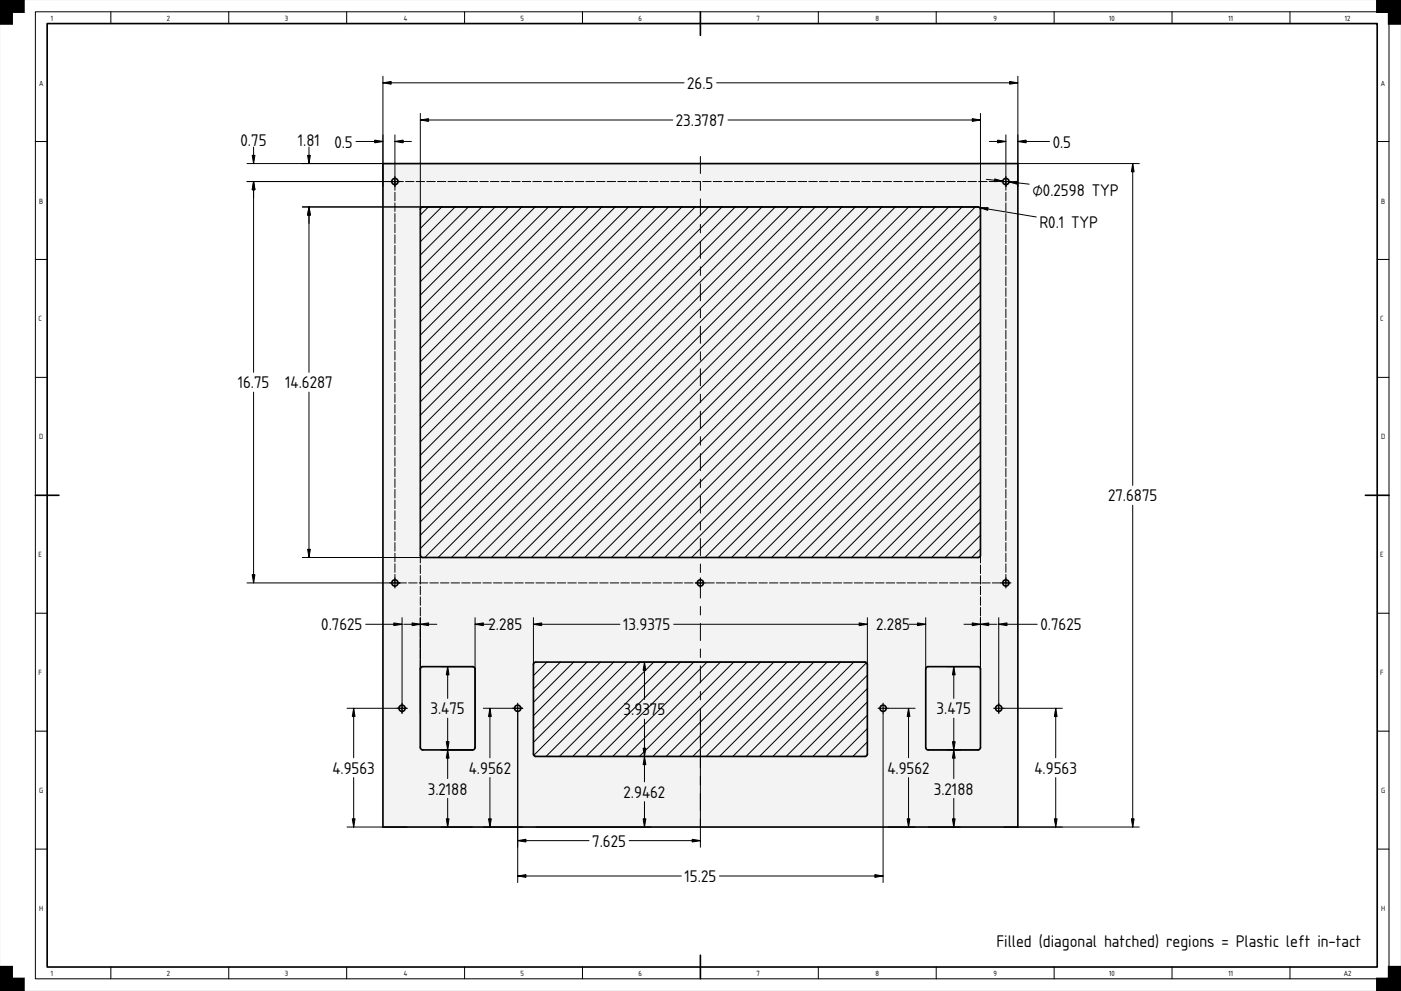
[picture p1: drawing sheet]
<svg xmlns="http://www.w3.org/2000/svg" width="594mm" height="420mm" viewBox="0 0 594 420" stroke-linecap="round" stroke-linejoin="round" font-family="sans-serif">
<g fill="#000">
<path d="M0 0h10v5h-5v5h-5zM584 0h10v10h-5v-5h-5zM0 410h5v5h5v5h-10zM584 415h5v-5h5v10h-10z"/>
<path d="M0 0h594v420h-594zM0 0v420h594v-420z"/>
<path d="M-.1 -.1h10.6v5.6h-5.5v-.5h.5v5.5h-5.6zM0 0h.5v10h-.5v-.5h5v.5h-.5v-5.5h5.5v.5h-.5v-5h.5v.5h-10z"/>
<path d="M584 0h.5v5h-.5v-.5h5.5v5.5h-.5v-.5h5v.5h-.5v-10h.5v.5h-10zM583.5 -.1h10.5v10.6h-5.5v-5.5h.5v.5h-5.5z"/>
<path d="M0 410h.5v10h-.5v-.5h10v.5h-.5v-5h.5v.5h-5.5v-5.5h.5v.5h-5zM-.1 409.5h5.6v5.5h-.5v-.5h5.5v5.5h-10.6z"/>
<path d="M588.5 409.5h5.5v10.5h-10.5v-5.5h5.5v.5h-.5zM584 415h.5v5h-.5v-.5h10v.5h-.5v-10h.5v.5h-5v-.5h.5v5.5h-5.5z"/>
</g>
<path d="M20 10h564v400h-564zM297 5v10M15 210h10M579 210h10M297 405v10" fill="none" stroke="#000" stroke-width=".7"/>
<g fill="none" stroke="#000" stroke-width=".42">
<path d="M15 5h574v410h-574zM47 5v5M97 5v5M147 5v5M197 5v5M247 5v5M347 5v5M397 5v5M447 5v5M497 5v5M547 5v5M15 60h5"/>
<path d="M584 60h5M15 110h5M584 110h5M15 160h5M584 160h5M15 260h5M584 260h5M15 310h5M584 310h5M15 360h5M584 360h5M47 410v5"/>
<path d="M97 410v5M147 410v5M197 410v5M247 410v5M347 410v5M397 410v5M447 410v5M497 410v5M547 410v5"/>
</g>
<g fill="#f1f3f5">
<path d="M162.4 69.3h269.2v281.3h-269.2z" fill-rule="evenodd"/>
<path d="M166.7 75.9a1.32 1.32 0 0 1 1.4-.1 1.32 1.32 0 0 1 .7 1.2h256.4a1.32 1.32 0 0 1 1.3-1.4 1.32 1.32 0 0 1 1.4 1.4 1.32 1.32 0 0 1-1.4 1.3v167.5a1.32 1.32 0 0 1 1.4 1.3 1.32 1.32 0 0 1-1.4 1.4 1.32 1.32 0 0 1-1.3-1.4h-126.9a1.32 1.32 0 0 1-1.3 1.4 1.32 1.32 0 0 1-1.3-1.4h-126.9a1.32 1.32 0 0 1-1.3 1.4 1.32 1.32 0 0 1-1.4-1.4 1.32 1.32 0 0 1 1.4-1.3v-167.5a1.32 1.32 0 0 1-1.3-.9 1.32 1.32 0 0 1 .5-1.5z" fill-rule="evenodd"/>
<path d="M167.5 78.3l.7-.3 .6-1h256.4l.6 1 .7 .3v167.5l-.7 .3-.6 1h-126.9a1.32 1.32 0 0 0-1.3-1.3 1.32 1.32 0 0 0-1.3 1.3h-126.9l-.3-.7-1-.6z" fill-rule="evenodd"/>
<path d="M178.5 88l.7-.3 235.9 .1 .7 1-.1 146.9-1 .7-235.8-.1-.7-.9v-146.6z" fill-rule="evenodd"/>
</g>
<g fill="none" stroke="#000" stroke-width=".42">
<path d="M181.7 87.7l-3.5 3.5M187.3 87.7l-9.1 9.1M193 87.7l-14.8 14.8M198.6 87.7l-20.4 20.4M204.3 87.7l-26.1 26.1M209.9 87.7l-31.7 31.8M215.6 87.7l-37.4 37.4M221.3 87.7l-43.1 43.1M226.9 87.7l-48.7 48.7M232.6 87.7l-54.4 54.4M238.2 87.7l-60 60M243.9 87.7l-65.7 65.7"/>
<path d="M249.5 87.7l-71.3 71.4M255.2 87.7l-77 77M260.9 87.7l-82.7 82.7M266.5 87.7l-88.3 88.3M272.2 87.7l-94 94M277.8 87.7l-99.6 99.6M283.5 87.7l-105.3 105.3M289.1 87.7l-110.9 111M294.8 87.7l-116.6 116.6M300.5 87.7l-122.3 122.3M306.1 87.7l-127.9 127.9M311.8 87.7l-133.6 133.6"/>
<path d="M317.4 87.7l-139.2 139.2M323.1 87.7l-144.9 144.9M328.7 87.7l-148.6 148.7M334.4 87.7l-148.6 148.7M340.1 87.7l-148.7 148.7M345.7 87.7l-148.6 148.7M351.4 87.7l-148.7 148.7M357 87.7l-148.6 148.7M362.7 87.7l-148.6 148.7M368.3 87.7l-148.6 148.7M374 87.7l-148.6 148.7M379.7 87.7l-148.7 148.7"/>
<path d="M385.3 87.7l-148.6 148.7M391 87.7l-148.7 148.7M396.6 87.7l-148.6 148.7M402.3 87.7l-148.6 148.7M407.9 87.7l-148.6 148.7M413.6 87.7l-148.6 148.7M415.8 96.9l-139.5 139.5M415.8 91.2l-145.2 145.2M415.8 119.5l-116.9 116.9M415.8 113.9l-122.5 122.5M415.8 108.2l-128.2 128.2M415.8 102.5l-133.9 133.9"/>
<path d="M415.8 136.5l-99.9 99.9M415.8 130.8l-105.6 105.6M415.8 125.2l-111.2 111.2M415.8 159.1l-77.3 77.3M415.8 153.5l-83 82.9M415.8 147.8l-88.6 88.6M415.8 142.1l-94.3 94.3M415.8 176.1l-60.3 60.3M415.8 170.4l-66 66M415.8 164.8l-71.6 71.6M415.8 198.7l-37.7 37.7M415.8 193.1l-43.4 43.3"/>
<path d="M415.8 187.4l-49 49M415.8 181.7l-54.7 54.7M415.8 215.7l-20.7 20.7M415.8 210l-26.4 26.4M415.8 204.4l-32 32M415.8 232.7l-3.8 3.7M415.8 227l-9.4 9.4M415.8 221.3l-15.1 15.1"/>
</g>
<path d="M226.5 281l.7-.3 140 .1 .6 .9-.1 38.4-.9 .6-140-.1-.6-.9v-38z" fill-rule="evenodd" fill="#f1f3f5"/>
<g fill="none" stroke="#000" stroke-width=".42">
<path d="M231.9 280.7l-5.7 5.8M237.6 280.7l-11.4 11.4M243.3 280.7l-17.1 17.1M248.9 280.7l-22.7 22.7M254.6 280.7l-28.4 28.4M260.2 280.7l-34 34M265.9 280.7l-39.6 39.5M271.5 280.7l-40 40M277.2 280.7l-40 40M282.8 280.7l-40 40M288.5 280.7l-40 40M294.2 280.7l-40 40"/>
<path d="M299.8 280.7l-40 40M305.5 280.7l-40 40M311.1 280.7l-40 40M316.8 280.7l-40 40M322.4 280.7l-40 40M328.1 280.7l-40 40M333.8 280.7l-40 40M339.4 280.7l-40 40M345.1 280.7l-40 40M350.7 280.7l-40 40M356.4 280.7l-40 40M362 280.7l-40 40"/>
<path d="M367.4 281l-39.7 39.7M367.8 297.6l-23.1 23.1M367.8 291.9l-28.8 28.8M367.8 286.3l-34.4 34.4M367.8 314.6l-6.2 6.1M367.8 308.9l-11.8 11.8M367.8 303.2l-17.5 17.5"/>
</g>
<g fill="#f1f3f5">
<path d="M425.2 77h1.3z"/>
<path d="M425.2 247.1h1.3z"/>
<path d="M392.8 282.9l.8-.3h21.1l1 .7 .1 33.6-.7 1h-21.5l-1-.6-.1-33.6z" fill-rule="evenodd"/>
<path d="M178.5 282.9l.7-.3h21.2l1 .7v33.6l-.6 1h-21.6l-.9-.6-.1-33.6z" fill-rule="evenodd"/>
<path d="M219.5 299l1.1 .5 .2 .8h-1.3z" fill-rule="evenodd"/>
<path d="M374.5 299l1 .5 .3 .8h-1.3z" fill-rule="evenodd"/>
<path d="M218.7 299.2l.8-.2v1.3h-1.3z" fill-rule="evenodd"/>
<path d="M373.7 299.2l.8-.2v1.3h-1.4z" fill-rule="evenodd"/>
<path d="M167.5 247.1h1.3l-.1 .5-.5 .6-.7 .3z" fill-rule="evenodd"/>
<path d="M295.7 247.1h1.3v1.4l-.8-.3z" fill-rule="evenodd"/>
<path d="M166.7 75.9l.8-.3v1.4h-1.4z" fill-rule="evenodd"/>
<path d="M423.5 300.3h1.3l-.2 .8-.7 .4-.4 .1z" fill-rule="evenodd"/>
<path d="M170.5 299l1.1 .5 .2 .8h-1.3z" fill-rule="evenodd"/>
<path d="M167.5 75.6l.7 .3 .6 1.1h-1.3z" fill-rule="evenodd"/>
<path d="M166.1 77h1.4v1.3l-.8-.3z" fill-rule="evenodd"/>
<path d="M426.5 77h1.4l-.3 .7-.7 .5-.4 .1z" fill-rule="evenodd"/>
<path d="M426.5 75.6l1.1 .6 .3 .8h-1.4z" fill-rule="evenodd"/>
<path d="M297 247.1h1.3l-.2 .8-.7 .5-.4 .1z" fill-rule="evenodd"/>
<path d="M297 245.8l.8 .3 .5 1h-1.3z" fill-rule="evenodd"/>
<path d="M167.5 245.8l.7 .3 .6 1h-1.3z" fill-rule="evenodd"/>
<path d="M166.7 246.1l.8-.3v1.3h-1.4z" fill-rule="evenodd"/>
<path d="M169.4 299.5l1.1-.5v1.3h-1.3z" fill-rule="evenodd"/>
<path d="M426.5 247.1h1.4l-.1 .5-.5 .6-.8 .3z" fill-rule="evenodd"/>
<path d="M170.5 300.3h1.3l-.2 .8-.7 .4-.4 .1z" fill-rule="evenodd"/>
<path d="M422.4 299.5l1.1-.5v1.3h-1.3z" fill-rule="evenodd"/>
<path d="M422.2 300.3h1.3v1.3l-.8-.2z" fill-rule="evenodd"/>
<path d="M423.5 299l1.1 .5 .2 .8h-1.3z" fill-rule="evenodd"/>
<path d="M169.2 300.3h1.3v1.3l-.8-.2z" fill-rule="evenodd"/>
<path d="M166.1 247.1h1.4v1.4l-1.1-.6z" fill-rule="evenodd"/>
<path d="M296.2 246.1l.8-.3v1.3h-1.3z" fill-rule="evenodd"/>
<path d="M425.2 247.1h1.3v1.4l-1-.6z" fill-rule="evenodd"/>
<path d="M425.8 75.9l.7-.3v1.4h-1.3z" fill-rule="evenodd"/>
<path d="M425.5 246.4l1-.6v1.3h-1.3z" fill-rule="evenodd"/>
<path d="M426.5 245.8l.8 .3 .6 1h-1.4z" fill-rule="evenodd"/>
<path d="M167.5 77h1.3l-.1 .4-.5 .6-.7 .3z" fill-rule="evenodd"/>
<path d="M425.2 77h1.3v1.3l-.7-.3z" fill-rule="evenodd"/>
<path d="M373.1 300.3h1.4v1.3l-1.1-.5z" fill-rule="evenodd"/>
<path d="M218.2 300.3h1.3v1.3l-1-.5z" fill-rule="evenodd"/>
<path d="M219.5 300.3h1.3v.4l-.5 .7-.8 .2z" fill-rule="evenodd"/>
<path d="M374.5 300.3h1.3l-.1 .4-.5 .7-.7 .2z" fill-rule="evenodd"/>
<path d="M167.5 77h1.3z" fill-rule="evenodd"/>
<path d="M426.5 247.1h1.4z" fill-rule="evenodd"/>
<circle cx="219.5" cy="300.3" r="1.32"/>
<circle cx="374.5" cy="300.3" r="1.32"/>
<circle cx="170.5" cy="300.3" r="1.32"/>
<circle cx="423.5" cy="300.3" r="1.32"/>
</g>
<g fill="none" stroke="#000" stroke-width=".7">
<path d="M162.4 69.3h269.2v281.3h-269.2zM178.5 88l.7-.3 235.9 .1 .7 1-.1 146.9-1 .7-235.8-.1-.7-.9v-146.6zM178.5 282.9l.7-.3h21.2l1 .7v33.6l-.6 1h-21.6l-.9-.6-.1-33.6zM226.5 281l.7-.3 140 .1 .6 .9-.1 38.4-.9 .6-140-.1-.6-.9v-38zM392.8 282.9l.8-.3h21.1l1 .7 .1 33.6-.7 1h-21.5l-1-.6-.1-33.6z"/>
<circle cx="167.5" cy="77" r="1.32"/>
<circle cx="426.5" cy="77" r="1.32"/>
<circle cx="167.5" cy="247.1" r="1.32"/>
<circle cx="297" cy="247.1" r="1.32"/>
<circle cx="426.5" cy="247.1" r="1.32"/>
<circle cx="170.5" cy="300.3" r="1.32"/>
<circle cx="219.5" cy="300.3" r="1.32"/>
<circle cx="374.5" cy="300.3" r="1.32"/>
<circle cx="423.5" cy="300.3" r="1.32"/>
</g>
<g fill="none" stroke="#000" stroke-width=".5" stroke-dasharray="12 6 6 6">
<path d="M167.5 79.1v-4.3M169.6 77h-4.3M426.5 79.1v-4.3M428.7 77h-4.3M167.5 249.3v-4.3M169.6 247.1h-4.3M297 249.3v-4.3M299.1 247.1h-4.2M426.5 249.3v-4.3M428.7 247.1h-4.3M170.5 302.4v-4.2M172.6 300.3h-4.2"/>
<path d="M219.5 302.4v-4.2M221.6 300.3h-4.2M374.5 302.4v-4.2M376.6 300.3h-4.3M423.5 302.4v-4.2M425.6 300.3h-4.2"/>
</g>
<path d="M167.5 77h259M167.5 247.1v-170.1M168.8 247.1h259.1M426.5 247.1v-170.1M178.2 283.7v-48.3M415.8 283.7v-48.3" fill="none" stroke="#000" stroke-width=".42" stroke-dasharray="3.6 .9"/>
<path d="M297 66.3v287.3" fill="none" stroke="#000" stroke-width=".42" stroke-dasharray="7.2 3.6 3.6 3.6"/>
<g fill="none" stroke="#000" stroke-width=".42">
<path d="M162.4 35.1h127.7M162.4 32.3v46.8M303.9 35.1h127.7M431.6 32.3v46.8M150.9 60h11.5M167.5 60h7M167.5 57.2v21.9M178.2 50.9h107.1M178.2 48.1v40.7M308.7 50.9h107.1M415.8 48.1v40.7M419.5 60h7"/>
<path d="M426.5 57.2v21.9M431.6 60h13.4M104.7 69.3h310M104.7 77h64.9M107.5 62.3v7M107.5 77v80.9M131 62.3v7M418.3 76l6.9 .8M427.8 77.1l8.6 1M431.6 69.3h51.5M480.3 69.3v136.5M128.2 87.7h286.5"/>
<path d="M131 87.7v70.2M415.5 88l23.9 4M107.5 166.2v80.9M131 166.2v70.2M480.3 214.2v136.4M128.2 236.4h286.5M104.7 247.1h64.9M155.1 264.7h15.4M170.5 261.9v40.5M171.2 264.7h14M178.2 261.9v55M201.4 264.7h7"/>
<path d="M201.4 261.9v55M226.2 264.7h36.7M226.2 261.9v19.8M285.7 264.7h82.1M367.8 261.9v19.8M385.5 264.7h7M392.5 261.9v21.8M408.8 264.7h14M415.8 261.9v40.5M423.5 264.7h16.3M423.5 261.9v40.5M187 282.6h13.4"/>
<path d="M189.8 282.6v13.5M270.5 280.7h96.3M273.3 280.7v15.8M401.6 282.6h13.1M404.4 282.6v13.5M147.2 300.3h25.4M150 300.3v21M187 317.9h13.4M189.8 304.5v25.6M204.9 300.3h16.7M207.7 300.3v21M219.5 302.4v71.8"/>
<path d="M273.3 304.9v26.6M297 302.4v56.8M374.5 302.4v71.8M376.6 300.3h11.5M385.3 300.3v21M393.6 317.9h21.1M404.4 304.5v25.6M425.6 300.3h24.9M447.7 300.3v21M150 329.7v20.9M189.8 338.5v12.1M207.7 329.7v20.9"/>
<path d="M227.2 320.7h139.6M273.3 339.9v10.7M385.3 329.7v20.9M404.4 338.5v12.1M447.7 329.7v20.9M147.2 350.6h25.4M187 350.6h13.4M204.9 350.6h16.7M219.5 356.4h30.3M227.2 350.6h48.9M266.8 356.4h30.2M376.6 350.6h11.5"/>
<path d="M393.6 350.6h13.6M425.6 350.6h57.5M219.5 371.4h69.4M305.1 371.4h69.4"/>
</g>
<g fill="#000" stroke="#000" stroke-width=".42">
<path d="M162.4 35.1l3.5-.6v1.2zM428.1 34.5l3.5 .6-3.5 .6zM158.9 59.4l3.5 .6-3.5 .6zM167.5 60l3.5-.6v1.2zM178.2 50.9l3.5-.6v1.2zM412.3 50.3l3.5 .6-3.5 .6zM423 59.4l3.5 .6-3.5 .6zM431.6 60l3.5-.6v1.2zM106.9 65.8h1.2l-.6 3.5zM107.5 77l.6 3.5h-1.2zM130.4 65.8h1.2l-.6 3.5zM421.8 75.8l3.4 1-3.5 .2z"/>
<path d="M427.8 77.1l3.6-.2-.1 1.2zM480.3 69.3l.6 3.5h-1.2zM131 87.7l.6 3.5h-1.2zM415.5 88h3.5l-.2 1.2zM130.4 232.9h1.2l-.6 3.5zM106.9 243.6h1.2l-.6 3.5zM167 264.1l3.5 .6-3.5 .6zM174.7 264.1l3.5 .6-3.5 .6zM178.2 264.7l3.5-.6v1.2zM201.4 264.7l3.5-.6v1.2zM226.2 264.7l3.5-.6v1.2zM364.3 264.1l3.5 .6-3.5 .6z"/>
<path d="M389 264.1l3.5 .6-3.5 .6zM415.8 264.7l3.5-.6v1.2zM412.3 264.1l3.5 .6-3.5 .6zM423.5 264.7l3.5-.6v1.2zM189.8 282.6l.6 3.5h-1.2zM273.3 280.7l.6 3.5h-1.2zM404.4 282.6l.6 3.5h-1.1zM150 300.3l.6 3.5h-1.2zM189.2 314.4h1.2l-.6 3.5zM189.8 317.9l.6 3.5h-1.2zM207.7 300.3l.6 3.5h-1.1zM385.3 300.3l.5 3.5h-1.1z"/>
<path d="M403.9 314.4h1.1l-.6 3.5zM404.4 317.9l.6 3.5h-1.1zM447.7 300.3l.5 3.5h-1.1zM272.7 317.2h1.2l-.6 3.5zM273.3 320.7l.6 3.5h-1.2zM149.4 347.1h1.2l-.6 3.5zM189.2 347.1h1.2l-.6 3.5zM207.2 347.1h1.1l-.6 3.5zM219.5 356.4l3.5-.6v1.2zM272.7 347.1h1.2l-.6 3.5zM293.5 355.8l3.5 .6-3.5 .6zM384.7 347.1h1.1l-.5 3.5z"/>
<path d="M403.9 347.1h1.1l-.6 3.5zM447.1 347.1h1.1l-.5 3.5zM479.7 347.1h1.2l-.6 3.5zM219.5 371.4l3.5-.6v1.2zM371 370.8l3.5 .6-3.5 .6z"/>
</g>
<g font-size="6.7">
<text x="291.4" y="37.7">26.5</text>
<text x="286.6" y="53.4">23.3787</text>
<text x="102" y="61.9">0.75</text>
<text x="126.3" y="62">1.81</text>
<text x="141.8" y="62.5">0.5</text>
<text x="446.4" y="62.5">0.5</text>
<text x="437.8" y="82.9">⌀0.2598 TYP</text>
<text x="440.7" y="96.8">R0.1 TYP</text>
<text x="100.8" y="164.6">16.75</text>
<text x="120.9" y="164.6">14.6287</text>
<text x="469.8" y="212.6">27.6875</text>
<text x="136.3" y="267.2">0.7625</text>
<text x="207.1" y="267.2">2.285</text>
<text x="264.3" y="267.2">13.9375</text>
<text x="371.5" y="267.2">2.285</text>
<text x="441.2" y="267.2">0.7625</text>
<text x="182.6" y="302.9">3.475</text>
<text x="264.4" y="303.3">3.9375</text>
<text x="397.2" y="302.9">3.475</text>
<text x="141" y="328">4.9563</text>
<text x="198.8" y="328">4.9562</text>
<text x="376.3" y="328">4.9562</text>
<text x="438.7" y="328">4.9563</text>
<text x="181.4" y="336.9">3.2188</text>
<text x="264.4" y="338.2">2.9462</text>
<text x="396" y="336.9">3.2188</text>
<text x="251.1" y="359">7.625</text>
<text x="290.3" y="374">15.25</text>
<text x="422.6" y="401.4">Filled (diagonal hatched) regions = Plastic left in-tact</text>
</g>
<g font-size="3">
<text x="21.5" y="8.8">1</text>
<text x="70.8" y="8.8">2</text>
<text x="120.8" y="8.8">3</text>
<text x="171.2" y="8.8">4</text>
<text x="220.8" y="8.8">5</text>
<text x="270.8" y="8.8">6</text>
<text x="320.8" y="8.8">7</text>
<text x="371.2" y="8.8">8</text>
<text x="421.2" y="8.8">9</text>
<text x="470.3" y="8.8">10</text>
<text x="521" y="8.8">11</text>
<text x="570.3" y="8.8">12</text>
<text x="16.6" y="36.3">A</text>
<text x="585.6" y="36.3">A</text>
<text x="16.6" y="86.3">B</text>
<text x="585.6" y="86.3">B</text>
<text x="16.3" y="136.3">C</text>
<text x="585.3" y="136.3">C</text>
<text x="16.6" y="186.3">D</text>
<text x="585.6" y="186.3">D</text>
<text x="16.3" y="236.3">E</text>
<text x="585.3" y="236.3">E</text>
<text x="16.3" y="286.3">F</text>
<text x="585.3" y="286.3">F</text>
<text x="16.6" y="336.3">G</text>
<text x="585.6" y="336.3">G</text>
<text x="16.6" y="386.3">H</text>
<text x="585.6" y="386.3">H</text>
<text x="21.5" y="413.8">1</text>
<text x="70.8" y="413.8">2</text>
<text x="120.8" y="413.8">3</text>
<text x="171.2" y="413.8">4</text>
<text x="220.8" y="413.8">5</text>
<text x="270.8" y="413.8">6</text>
<text x="320.8" y="413.8">7</text>
<text x="371.2" y="413.8">8</text>
<text x="421.2" y="413.8">9</text>
<text x="470.3" y="413.8">10</text>
<text x="521" y="413.8">11</text>
<text x="569.9" y="413.8">A2</text>
</g>
</svg>
